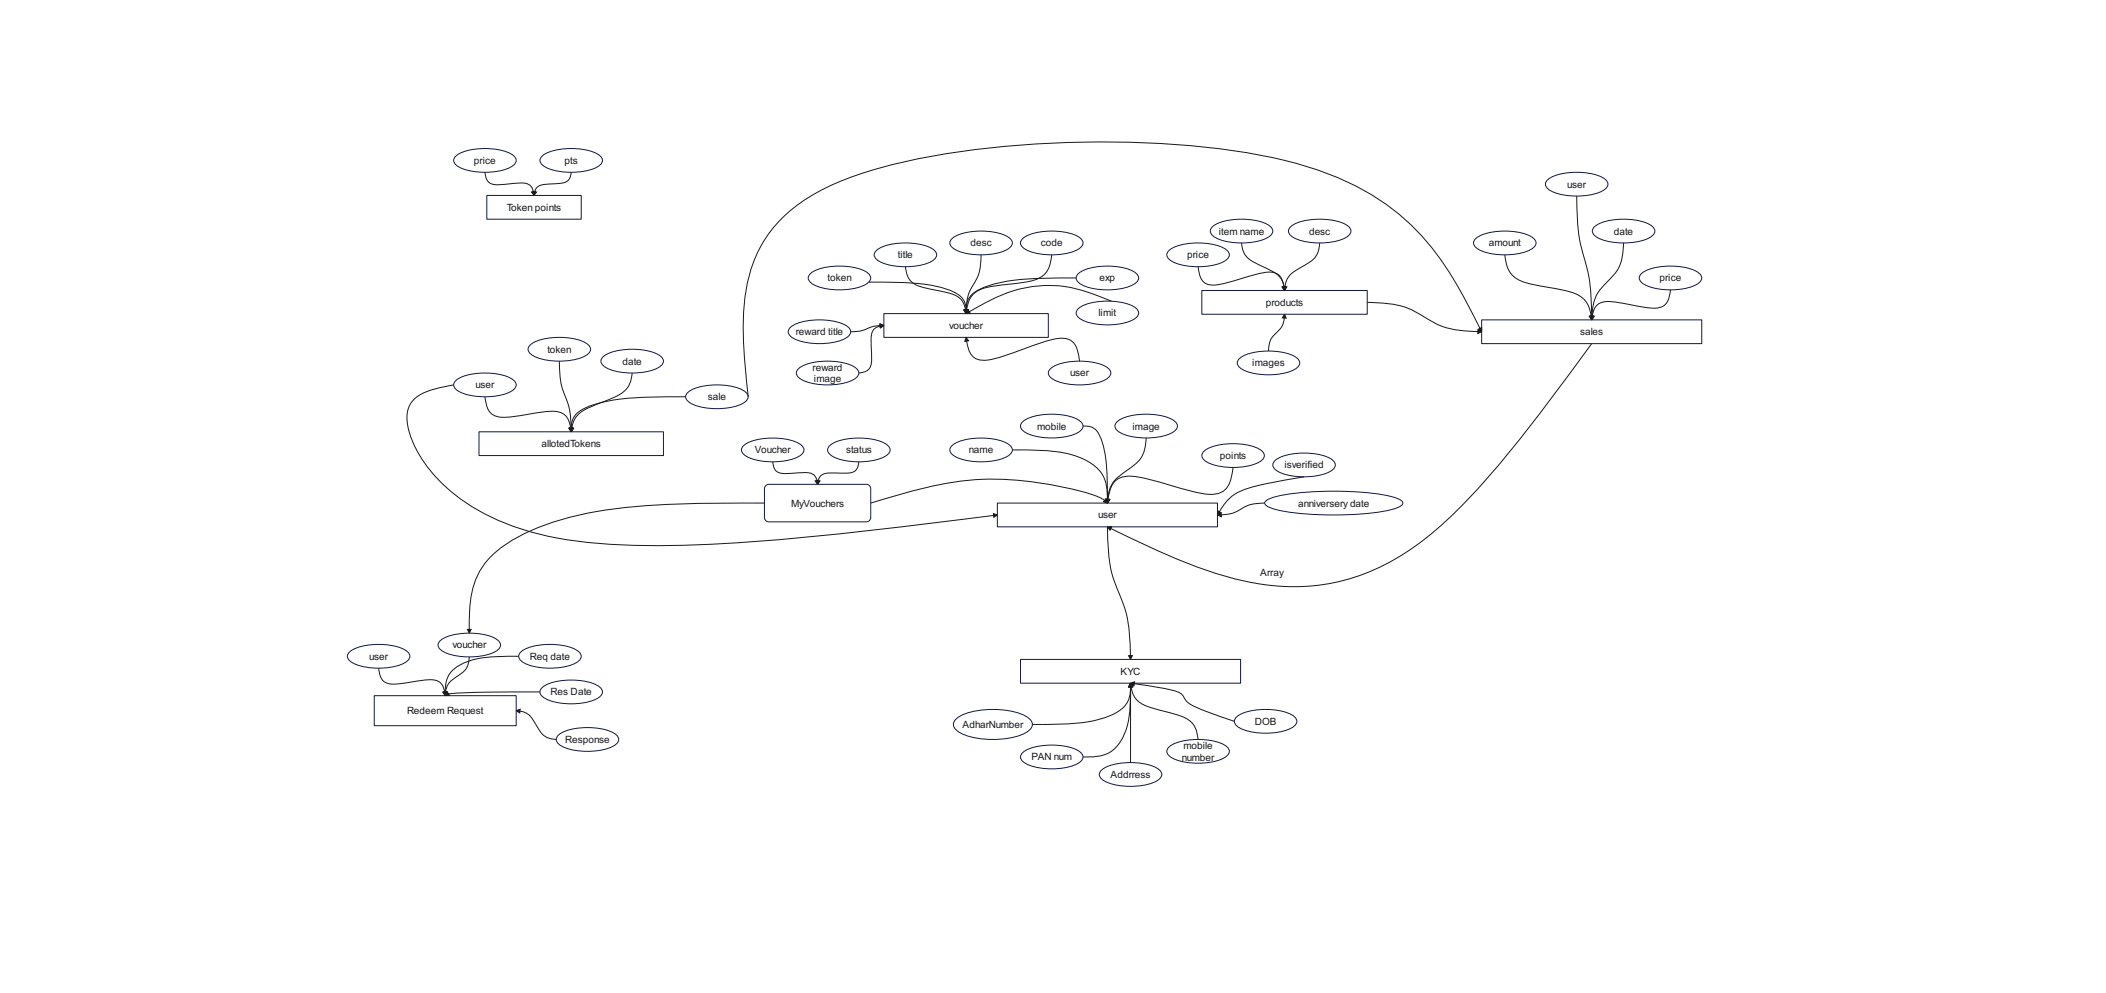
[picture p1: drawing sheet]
<svg xmlns="http://www.w3.org/2000/svg" width="891mm" height="420mm" viewBox="0 0 891 420" stroke-linecap="round" stroke-linejoin="round" font-family="sans-serif">
<path d="M206 82.7h39.9v10h-39.9z" fill="none" stroke="#101843" stroke-width=".42"/>
<path d="M192.9 66.1a23.3 23.3 0 0 1 17.1-2.9 12.3 12.3 0 0 1 8 3.4 2.8 2.8 0 0 1-2 4.1 27.6 27.6 0 0 1-22.5-.5 2.5 2.5 0 0 1-.6-4.1z" fill="#fff"/>
<path d="M192.9 66.1a23.3 23.3 0 0 1 17.1-2.9 12.3 12.3 0 0 1 8 3.4 2.8 2.8 0 0 1-2 4.1 27.6 27.6 0 0 1-22.5-.5 2.5 2.5 0 0 1-.6-4.1z" fill="none" stroke="#101843" stroke-width=".42"/>
<path d="M229.4 66.1a23.3 23.3 0 0 1 17.1-2.9 12.3 12.3 0 0 1 8 3.4 2.8 2.8 0 0 1-1.9 4.1 27.6 27.6 0 0 1-22.6-.5 2.5 2.5 0 0 1-.6-4.1z" fill="#fff"/>
<path d="M229.4 66.1a23.3 23.3 0 0 1 17.1-2.9 12.3 12.3 0 0 1 8 3.4 2.8 2.8 0 0 1-1.9 4.1 27.6 27.6 0 0 1-22.6-.5 2.5 2.5 0 0 1-.6-4.1z" fill="none" stroke="#101843" stroke-width=".42"/>
<path d="M205.2 72.9a4.9 4.9 0 0 0 6 5.3l2.4-.2a24.9 24.9 0 0 1 10 0l1.5 1.4 .6 2" fill="none" stroke="#191919" stroke-width=".42"/>
<path d="M224.9 81.3l1.6-.3-.5 1.7z" fill="#191919"/>
<path d="M241.7 72.9a4.4 4.4 0 0 1-4.7 4.7l-2.1 .1a13.4 13.4 0 0 0-7.7 1.6l-1 2M224.9 81.3l1.6-.3-.5 1.7z" fill="none" stroke="#191919" stroke-width=".42"/>
<path d="M225.4 81l1.6 .3-1 1.4z" fill="#191919"/>
<path d="M225.4 81l1.6 .3-1 1.4z" fill="none" stroke="#191919" stroke-width=".42"/>
<path d="M374 132.7h69.6v10.1h-69.6z" fill="#fff"/>
<path d="M374 132.7h69.6v10.1h-69.6z" fill="none" stroke="#101843" stroke-width=".42"/>
<path d="M202.7 182.7h78v10.1h-78z" fill="#fff"/>
<path d="M202.7 182.7h78v10.1h-78z" fill="none" stroke="#101843" stroke-width=".42"/>
<path d="M422 212.9h93.1v10h-93.1z" fill="#fff"/>
<path d="M422 212.9h93.1v10h-93.1z" fill="none" stroke="#101843" stroke-width=".42"/>
<path d="M402.8 188.6a23.3 23.3 0 0 1 17.1-2.9 12.3 12.3 0 0 1 8.1 3.4 2.8 2.8 0 0 1-2 4.1 27.6 27.6 0 0 1-22.5-.5 2.5 2.5 0 0 1-.7-4.1z" fill="#fff"/>
<path d="M402.8 188.6a23.3 23.3 0 0 1 17.1-2.9 12.3 12.3 0 0 1 8.1 3.4 2.8 2.8 0 0 1-2 4.1 27.6 27.6 0 0 1-22.5-.5 2.5 2.5 0 0 1-.7-4.1z" fill="none" stroke="#101843" stroke-width=".42"/>
<path d="M432.7 178.5a23.3 23.3 0 0 1 17.1-2.9 12.3 12.3 0 0 1 8.1 3.4 2.8 2.8 0 0 1-2 4.2 27.6 27.6 0 0 1-22.5-.6 2.5 2.5 0 0 1-.7-4.1z" fill="#fff"/>
<path d="M432.7 178.5a23.3 23.3 0 0 1 17.1-2.9 12.3 12.3 0 0 1 8.1 3.4 2.8 2.8 0 0 1-2 4.2 27.6 27.6 0 0 1-22.5-.6 2.5 2.5 0 0 1-.7-4.1z" fill="none" stroke="#101843" stroke-width=".42"/>
<path d="M472.6 178.5a23.3 23.3 0 0 1 17.2-2.9 12.3 12.3 0 0 1 8 3.4 2.8 2.8 0 0 1-2 4.2 27.6 27.6 0 0 1-22.5-.6 2.5 2.5 0 0 1-.7-4.1z" fill="#fff"/>
<path d="M472.6 178.5a23.3 23.3 0 0 1 17.2-2.9 12.3 12.3 0 0 1 8 3.4 2.8 2.8 0 0 1-2 4.2 27.6 27.6 0 0 1-22.5-.6 2.5 2.5 0 0 1-.7-4.1z" fill="none" stroke="#101843" stroke-width=".42"/>
<path d="M509.4 190.9a23.3 23.3 0 0 1 17.1-2.8 12.3 12.3 0 0 1 8.1 3.4 2.8 2.8 0 0 1-2 4.1 27.6 27.6 0 0 1-22.5-.5 2.5 2.5 0 0 1-.7-4.2z" fill="#fff"/>
<path d="M509.4 190.9a23.3 23.3 0 0 1 17.1-2.8 12.3 12.3 0 0 1 8.1 3.4 2.8 2.8 0 0 1-2 4.1 27.6 27.6 0 0 1-22.5-.5 2.5 2.5 0 0 1-.7-4.2z" fill="none" stroke="#101843" stroke-width=".42"/>
<path d="M431.8 279h93.1v10.1h-93.1z" fill="#fff"/>
<path d="M431.8 279h93.1v10.1h-93.1z" fill="none" stroke="#101843" stroke-width=".42"/>
<path d="M428.4 190.4a84.6 84.6 0 0 1 27.3 2.7 17 17 0 0 1 12.4 11.9l.5 6.5" fill="none" stroke="#191919" stroke-width=".42"/>
<path d="M467.8 211.3h1.6l-.8 1.6z" fill="#191919"/>
<path d="M458.3 180.3a6.6 6.6 0 0 1 7.6 5.3 72.2 72.2 0 0 1 2.7 24.6v1.5M467.8 211.3h1.6l-.8 1.6z" fill="none" stroke="#191919" stroke-width=".42"/>
<path d="M467.8 211.3h1.6l-.8 1.6z" fill="#191919"/>
<path d="M485 185.3a14.1 14.1 0 0 1-7.7 13.4 16.7 16.7 0 0 0-7.8 8.5l-.8 4.2M467.8 211.3h1.6l-.8 1.6z" fill="none" stroke="#191919" stroke-width=".42"/>
<path d="M467.9 211.2l1.6 .2-.9 1.5z" fill="#191919"/>
<path d="M521.8 197.8a15.7 15.7 0 0 1-3.7 9.7 13.2 13.2 0 0 1-11.3 1l-13.7-3.8a60.7 60.7 0 0 0-16-3.2 8 8 0 0 0-7.9 7.5l-.4 2.5M467.9 211.2l1.6 .2-.9 1.5z" fill="none" stroke="#191919" stroke-width=".42"/>
<path d="M468 211.2l1.6 .2-1 1.5z" fill="#191919"/>
<path d="M468 211.2l1.6 .2-1 1.5zM468.6 222.9a65.4 65.4 0 0 0 4.1 26.2 57.4 57.4 0 0 1 5.6 27.1v1.5" fill="none" stroke="#191919" stroke-width=".42"/>
<path d="M477.5 277.4h1.6l-.7 1.6z" fill="#191919"/>
<path d="M477.5 277.4h1.6l-.7 1.6z" fill="none" stroke="#191919" stroke-width=".42"/>
<path d="M404.4 304.4a22.1 22.1 0 0 1 13.8-4.2 29.5 29.5 0 0 1 16.9 3.5 3.1 3.1 0 0 1 0 5.6 31.2 31.2 0 0 1-20.6 3.2 16.3 16.3 0 0 1-10.6-4.5 2.75 2.75 0 0 1 .5-3.6z" fill="#fff"/>
<path d="M404.4 304.4a22.1 22.1 0 0 1 13.8-4.2 29.5 29.5 0 0 1 16.9 3.5 3.1 3.1 0 0 1 0 5.6 31.2 31.2 0 0 1-20.6 3.2 16.3 16.3 0 0 1-10.6-4.5 2.75 2.75 0 0 1 .5-3.6z" fill="none" stroke="#101843" stroke-width=".42"/>
<path d="M432.7 318.5a23.3 23.3 0 0 1 17.1-2.9 12.3 12.3 0 0 1 8.1 3.4 2.8 2.8 0 0 1-2 4.2 27.6 27.6 0 0 1-22.5-.5 2.5 2.5 0 0 1-.7-4.2z" fill="#fff"/>
<path d="M432.7 318.5a23.3 23.3 0 0 1 17.1-2.9 12.3 12.3 0 0 1 8.1 3.4 2.8 2.8 0 0 1-2 4.2 27.6 27.6 0 0 1-22.5-.5 2.5 2.5 0 0 1-.7-4.2z" fill="none" stroke="#101843" stroke-width=".42"/>
<path d="M466 325.9a23.3 23.3 0 0 1 17.2-2.9 12.3 12.3 0 0 1 8 3.5 2.8 2.8 0 0 1-2 4.1 27.6 27.6 0 0 1-22.5-.5 2.5 2.5 0 0 1-.7-4.2z" fill="#fff"/>
<path d="M466 325.9a23.3 23.3 0 0 1 17.2-2.9 12.3 12.3 0 0 1 8 3.5 2.8 2.8 0 0 1-2 4.1 27.6 27.6 0 0 1-22.5-.5 2.5 2.5 0 0 1-.7-4.2z" fill="none" stroke="#101843" stroke-width=".42"/>
<path d="M494.6 316.1a23.3 23.3 0 0 1 17.1-2.9 12.3 12.3 0 0 1 8.1 3.5 2.8 2.8 0 0 1-2 4.1 27.6 27.6 0 0 1-22.5-.5 2.5 2.5 0 0 1-.7-4.2z" fill="#fff"/>
<path d="M494.6 316.1a23.3 23.3 0 0 1 17.1-2.9 12.3 12.3 0 0 1 8.1 3.5 2.8 2.8 0 0 1-2 4.1 27.6 27.6 0 0 1-22.5-.5 2.5 2.5 0 0 1-.7-4.2z" fill="none" stroke="#101843" stroke-width=".42"/>
<path d="M478.4 290.4a11.4 11.4 0 0 1-8.2 12.2 68.9 68.9 0 0 1-26.7 3.9h-6.7" fill="none" stroke="#191919" stroke-width=".42"/>
<path d="M478.4 289.1l.8 1.6h-1.6z" fill="#191919"/>
<path d="M478.4 289.1l.8 1.6h-1.6zM478.4 290.3a50.1 50.1 0 0 1-3.1 21.3 14.2 14.2 0 0 1-14.8 8.7h-2.2" fill="none" stroke="#191919" stroke-width=".42"/>
<path d="M478.4 289.1l.8 1.6h-1.6z" fill="#191919"/>
<path d="M478.4 289.1l.8 1.6h-1.6zM478.4 290.3v32.4" fill="none" stroke="#191919" stroke-width=".42"/>
<path d="M478.4 289.1l.8 1.6h-1.6z" fill="#191919"/>
<path d="M478.4 289.1l.8 1.6h-1.6zM478.6 290.5a9.6 9.6 0 0 0 7.6 8.6l5.7 1.7a26.6 26.6 0 0 1 12.5 5 11.8 11.8 0 0 1 2.5 7.1" fill="none" stroke="#191919" stroke-width=".42"/>
<path d="M478.4 289.1l1 1.4-1.6 .3z" fill="#191919"/>
<path d="M478.4 289.1l1 1.4-1.6 .3z" fill="none" stroke="#191919" stroke-width=".42"/>
<path d="M626.9 135.3h93.2v10.1h-93.2z" fill="#fff"/>
<path d="M626.9 135.3h93.2v10.1h-93.2z" fill="none" stroke="#101843" stroke-width=".42"/>
<path d="M535.6 212a31.4 31.4 0 0 1 14-3.5 130.6 130.6 0 0 1 40 1.8l2.2 .8a2.03 2.03 0 0 1 1.7 2.2 14.2 14.2 0 0 1-8.5 3.1 134.9 134.9 0 0 1-45.9-1l-2.1-.8a2.03 2.03 0 0 1-1.8-2.2z" fill="#fff"/>
<path d="M535.6 212a31.4 31.4 0 0 1 14-3.5 130.6 130.6 0 0 1 40 1.8l2.2 .8a2.03 2.03 0 0 1 1.7 2.2 14.2 14.2 0 0 1-8.5 3.1 134.9 134.9 0 0 1-45.9-1l-2.1-.8a2.03 2.03 0 0 1-1.8-2.2z" fill="none" stroke="#101843" stroke-width=".42"/>
<path d="M535.1 212.9a18.2 18.2 0 0 0-12.2 3.7l-2.8 .9-3.7 .3" fill="none" stroke="#191919" stroke-width=".42"/>
<path d="M515.1 217.9l1.6-.9 .1 1.6z" fill="#191919"/>
<path d="M515.1 217.9l1.6-.9 .1 1.6z" fill="none" stroke="#191919" stroke-width=".42"/>
<path d="M523.2 303.4a23.3 23.3 0 0 1 17.1-2.9 12.3 12.3 0 0 1 8 3.5 2.8 2.8 0 0 1-1.9 4.1 27.6 27.6 0 0 1-22.6-.5 2.5 2.5 0 0 1-.6-4.2z" fill="#fff"/>
<path d="M523.2 303.4a23.3 23.3 0 0 1 17.1-2.9 12.3 12.3 0 0 1 8 3.5 2.8 2.8 0 0 1-1.9 4.1 27.6 27.6 0 0 1-22.6-.5 2.5 2.5 0 0 1-.6-4.2z" fill="none" stroke="#101843" stroke-width=".42"/>
<path d="M479.6 289.2l12.5 2a17.8 17.8 0 0 1 8.2 2.9 10.1 10.1 0 0 0 6.8 5.6l15.2 5.5" fill="none" stroke="#191919" stroke-width=".42"/>
<path d="M478.4 289.1l1.7-.6-.3 1.6z" fill="#191919"/>
<path d="M673.5 145.4a747.7 747.7 0 0 1-49.8 63.1 138.5 138.5 0 0 1-37.6 30.4 87.4 87.4 0 0 1-64.9 5.7 286 286 0 0 1-51.5-21.1M478.4 289.1l1.7-.6-.3 1.6z" fill="none" stroke="#191919" stroke-width=".42"/>
<path d="M468.6 222.9h1.8l-.7 1.4z" fill="#191919"/>
<path d="M468.6 222.9h1.8l-.7 1.4z" fill="none" stroke="#191919" stroke-width=".42"/>
<path d="M624.4 101a23.3 23.3 0 0 1 17.1-2.9 12.3 12.3 0 0 1 8.1 3.5 2.8 2.8 0 0 1-2 4.1 27.6 27.6 0 0 1-22.6-.5 2.5 2.5 0 0 1-.6-4.2z" fill="#fff"/>
<path d="M624.4 101a23.3 23.3 0 0 1 17.1-2.9 12.3 12.3 0 0 1 8.1 3.5 2.8 2.8 0 0 1-2 4.1 27.6 27.6 0 0 1-22.6-.5 2.5 2.5 0 0 1-.6-4.2z" fill="none" stroke="#101843" stroke-width=".42"/>
<path d="M654.8 76.1a23.3 23.3 0 0 1 17.1-2.9 12.3 12.3 0 0 1 8.1 3.5 2.8 2.8 0 0 1-2 4.1 27.6 27.6 0 0 1-22.5-.5 2.5 2.5 0 0 1-.7-4.2z" fill="#fff"/>
<path d="M654.8 76.1a23.3 23.3 0 0 1 17.1-2.9 12.3 12.3 0 0 1 8.1 3.5 2.8 2.8 0 0 1-2 4.1 27.6 27.6 0 0 1-22.5-.5 2.5 2.5 0 0 1-.7-4.2z" fill="none" stroke="#101843" stroke-width=".42"/>
<path d="M674.7 96a23.3 23.3 0 0 1 17.1-2.9 12.3 12.3 0 0 1 8 3.4 2.8 2.8 0 0 1-1.9 4.1 27.6 27.6 0 0 1-22.6-.5 2.5 2.5 0 0 1-.6-4.1z" fill="#fff"/>
<path d="M674.7 96a23.3 23.3 0 0 1 17.1-2.9 12.3 12.3 0 0 1 8 3.4 2.8 2.8 0 0 1-1.9 4.1 27.6 27.6 0 0 1-22.6-.5 2.5 2.5 0 0 1-.6-4.1z" fill="none" stroke="#101843" stroke-width=".42"/>
<path d="M694.5 115.8a23.3 23.3 0 0 1 17.1-2.9 12.3 12.3 0 0 1 8.1 3.5 2.8 2.8 0 0 1-2 4.1 27.6 27.6 0 0 1-22.5-.5 2.5 2.5 0 0 1-.7-4.2z" fill="#fff"/>
<path d="M694.5 115.8a23.3 23.3 0 0 1 17.1-2.9 12.3 12.3 0 0 1 8.1 3.5 2.8 2.8 0 0 1-2 4.1 27.6 27.6 0 0 1-22.5-.5 2.5 2.5 0 0 1-.7-4.2z" fill="none" stroke="#101843" stroke-width=".42"/>
<path d="M508.5 122.9h70v10.1h-70z" fill="#fff"/>
<path d="M508.5 122.9h70v10.1h-70z" fill="none" stroke="#101843" stroke-width=".42"/>
<path d="M636.7 107.8a11.6 11.6 0 0 0 8.3 11.6l11 2.3a29.7 29.7 0 0 1 13.7 4.4 11.6 11.6 0 0 1 3.6 8" fill="none" stroke="#191919" stroke-width=".42"/>
<path d="M672.5 133.9l1.6-.2-.6 1.6z" fill="#191919"/>
<path d="M667.2 83a85.5 85.5 0 0 0 4.6 31.5l1.2 7.4 .5 12.3M672.5 133.9l1.6-.2-.6 1.6z" fill="none" stroke="#191919" stroke-width=".42"/>
<path d="M672.7 133.8l1.6-.1-.8 1.6z" fill="#191919"/>
<path d="M687 102.8l-.1 1.1a18.6 18.6 0 0 1-7.1 15.6 17.9 17.9 0 0 0-6.2 14.6M672.7 133.8l1.6-.1-.8 1.6z" fill="none" stroke="#191919" stroke-width=".42"/>
<path d="M672.8 133.7l1.6 .1-.9 1.5z" fill="#191919"/>
<path d="M672.8 133.7l1.6 .1-.9 1.5zM706.8 122.6a8.1 8.1 0 0 1-3.9 7.3 26.8 26.8 0 0 1-12.7-.9 32.1 32.1 0 0 0-12.5-1 6.4 6.4 0 0 0-4 6.1" fill="none" stroke="#191919" stroke-width=".42"/>
<path d="M673 133.7l1.5 .2-1 1.4z" fill="#191919"/>
<path d="M578.5 127.9a41.5 41.5 0 0 1 21.5 4.6l1.1 .7a36.5 36.5 0 0 0 23.3 7.1h1.2M673 133.7l1.5 .2-1 1.4z" fill="none" stroke="#191919" stroke-width=".42"/>
<path d="M625.4 139.5l1.5 .9-1.6 .7z" fill="#191919"/>
<path d="M625.4 139.5l1.5 .9-1.6 .7z" fill="none" stroke="#191919" stroke-width=".42"/>
<path d="M513 96a23.3 23.3 0 0 1 17.1-2.9 12.3 12.3 0 0 1 8.1 3.4 2.8 2.8 0 0 1-2 4.1 27.6 27.6 0 0 1-22.5-.5 2.5 2.5 0 0 1-.7-4.1z" fill="#fff"/>
<path d="M513 96a23.3 23.3 0 0 1 17.1-2.9 12.3 12.3 0 0 1 8.1 3.4 2.8 2.8 0 0 1-2 4.1 27.6 27.6 0 0 1-22.5-.5 2.5 2.5 0 0 1-.7-4.1z" fill="none" stroke="#101843" stroke-width=".42"/>
<path d="M546.1 96a23.3 23.3 0 0 1 17.1-2.9 12.3 12.3 0 0 1 8 3.4 2.8 2.8 0 0 1-1.9 4.1 27.6 27.6 0 0 1-22.6-.5 2.5 2.5 0 0 1-.6-4.1z" fill="#fff"/>
<path d="M546.1 96a23.3 23.3 0 0 1 17.1-2.9 12.3 12.3 0 0 1 8 3.4 2.8 2.8 0 0 1-1.9 4.1 27.6 27.6 0 0 1-22.6-.5 2.5 2.5 0 0 1-.6-4.1z" fill="none" stroke="#101843" stroke-width=".42"/>
<path d="M525.3 102.8a9.1 9.1 0 0 0 6.3 8.7l2.3 1.1a16.3 16.3 0 0 1 8.6 6l.9 3" fill="none" stroke="#191919" stroke-width=".42"/>
<path d="M542.5 121.4l1.6-.2-.6 1.7z" fill="#191919"/>
<path d="M558.4 102.8a9.6 9.6 0 0 1-6 9.3l-1 .5a13 13 0 0 0-7.3 6.8l-.4 2.2M542.5 121.4l1.6-.2-.6 1.7z" fill="none" stroke="#191919" stroke-width=".42"/>
<path d="M542.9 121.2l1.6 .2-1 1.5z" fill="#191919"/>
<path d="M542.9 121.2l1.6 .2-1 1.5z" fill="none" stroke="#191919" stroke-width=".42"/>
<path d="M494.6 106a23.3 23.3 0 0 1 17.1-2.9 12.3 12.3 0 0 1 8.1 3.5 2.8 2.8 0 0 1-2 4.1 27.6 27.6 0 0 1-22.5-.5 2.5 2.5 0 0 1-.7-4.2z" fill="#fff"/>
<path d="M494.6 106a23.3 23.3 0 0 1 17.1-2.9 12.3 12.3 0 0 1 8.1 3.5 2.8 2.8 0 0 1-2 4.1 27.6 27.6 0 0 1-22.5-.5 2.5 2.5 0 0 1-.7-4.2z" fill="none" stroke="#101843" stroke-width=".42"/>
<path d="M506.9 112.9a8.7 8.7 0 0 0 3.6 7.2 17.7 17.7 0 0 0 10.6-1l5-1.5a33.7 33.7 0 0 1 12.9-2.3 6.3 6.3 0 0 1 4.3 6.4" fill="none" stroke="#191919" stroke-width=".42"/>
<path d="M542.5 121.5l1.6-.3-.6 1.7z" fill="#191919"/>
<path d="M542.5 121.5l1.6-.3-.6 1.7z" fill="none" stroke="#191919" stroke-width=".42"/>
<path d="M192.9 161a23.3 23.3 0 0 1 17.1-2.8 12.3 12.3 0 0 1 8 3.4 2.8 2.8 0 0 1-2 4.1 27.6 27.6 0 0 1-22.5-.5 2.5 2.5 0 0 1-.6-4.2z" fill="#fff"/>
<path d="M192.9 161a23.3 23.3 0 0 1 17.1-2.8 12.3 12.3 0 0 1 8 3.4 2.8 2.8 0 0 1-2 4.1 27.6 27.6 0 0 1-22.5-.5 2.5 2.5 0 0 1-.6-4.2z" fill="none" stroke="#101843" stroke-width=".42"/>
<path d="M224.3 146a23.3 23.3 0 0 1 17.2-2.9 12.3 12.3 0 0 1 8 3.4 2.8 2.8 0 0 1-2 4.2 27.6 27.6 0 0 1-22.5-.6 2.5 2.5 0 0 1-.7-4.1z" fill="#fff"/>
<path d="M224.3 146a23.3 23.3 0 0 1 17.2-2.9 12.3 12.3 0 0 1 8 3.4 2.8 2.8 0 0 1-2 4.2 27.6 27.6 0 0 1-22.5-.6 2.5 2.5 0 0 1-.7-4.1z" fill="none" stroke="#101843" stroke-width=".42"/>
<path d="M255.2 151a23.3 23.3 0 0 1 17.1-2.9 12.3 12.3 0 0 1 8 3.5 2.8 2.8 0 0 1-1.9 4.1 27.6 27.6 0 0 1-22.6-.5 2.5 2.5 0 0 1-.6-4.2z" fill="#fff"/>
<path d="M255.2 151a23.3 23.3 0 0 1 17.1-2.9 12.3 12.3 0 0 1 8 3.5 2.8 2.8 0 0 1-1.9 4.1 27.6 27.6 0 0 1-22.6-.5 2.5 2.5 0 0 1-.6-4.2z" fill="none" stroke="#101843" stroke-width=".42"/>
<path d="M291 166.1a23.3 23.3 0 0 1 17.1-2.9 12.3 12.3 0 0 1 8.1 3.4 2.8 2.8 0 0 1-2 4.2 27.6 27.6 0 0 1-22.5-.5 2.5 2.5 0 0 1-.7-4.2z" fill="#fff"/>
<path d="M291 166.1a23.3 23.3 0 0 1 17.1-2.9 12.3 12.3 0 0 1 8.1 3.4 2.8 2.8 0 0 1-2 4.2 27.6 27.6 0 0 1-22.5-.5 2.5 2.5 0 0 1-.7-4.2z" fill="none" stroke="#101843" stroke-width=".42"/>
<path d="M205.2 167.9a10 10 0 0 0 3.5 7.7 17.5 17.5 0 0 0 10.6 .4l5-.8a32.1 32.1 0 0 1 12.9-.7 7.5 7.5 0 0 1 4.3 7.1" fill="none" stroke="#191919" stroke-width=".42"/>
<path d="M240.7 181.3l1.6-.3-.6 1.7z" fill="#191919"/>
<path d="M236.7 152.8a35.7 35.7 0 0 0 3.5 17.6l1 4.4 .5 6.7M240.7 181.3l1.6-.3-.6 1.7z" fill="none" stroke="#191919" stroke-width=".42"/>
<path d="M240.9 181.1h1.6l-.8 1.6z" fill="#191919"/>
<path d="M267.5 157.8a11 11 0 0 1-8.3 10.6l-3.9 1.6a28.7 28.7 0 0 0-11.1 5.9l-1.4 2.2-.9 3.1M240.9 181.1h1.6l-.8 1.6z" fill="none" stroke="#191919" stroke-width=".42"/>
<path d="M241.1 181l1.6 .2-1 1.5z" fill="#191919"/>
<path d="M290.1 167.9a164.4 164.4 0 0 0-35.5 2.4 18.9 18.9 0 0 0-11.8 6.2l-.9 2.4-.2 2.5M241.1 181l1.6 .2-1 1.5z" fill="none" stroke="#191919" stroke-width=".42"/>
<path d="M240.9 181.1h1.6l-.8 1.6z" fill="#191919"/>
<path d="M192 162.9a39.7 39.7 0 0 0-15.5 4.9 11.3 11.3 0 0 0-3.9 12.9 53.6 53.6 0 0 0 21.7 30 101.8 101.8 0 0 0 47.2 17.9 347.1 347.1 0 0 0 68.7 1.2 1769.4 1769.4 0 0 0 110.5-11.7M240.9 181.1h1.6l-.8 1.6z" fill="none" stroke="#191919" stroke-width=".42"/>
<path d="M420.3 217.3l1.7 .6-1.5 1z" fill="#191919"/>
<path d="M626.4 139.4a175.8 175.8 0 0 0-24.1-38.7 101.7 101.7 0 0 0-46.2-29.3 256.4 256.4 0 0 0-67.1-10.8 420.4 420.4 0 0 0-102.5 7 146.4 146.4 0 0 0-43.2 15.2 55.5 55.5 0 0 0-28.4 46.1 195.7 195.7 0 0 0 1.7 39M420.3 217.3l1.7 .6-1.5 1z" fill="none" stroke="#191919" stroke-width=".42"/>
<path d="M625.5 139.3l1.4-.7v1.8z" fill="#191919"/>
<path d="M625.5 139.3l1.4-.7v1.8z" fill="none" stroke="#191919" stroke-width=".42"/>
<path d="M342.9 115.8a23.3 23.3 0 0 1 17.1-2.9 12.3 12.3 0 0 1 8 3.5 2.8 2.8 0 0 1-1.9 4.1 27.6 27.6 0 0 1-22.6-.5 2.5 2.5 0 0 1-.6-4.2z" fill="#fff"/>
<path d="M342.9 115.8a23.3 23.3 0 0 1 17.1-2.9 12.3 12.3 0 0 1 8 3.5 2.8 2.8 0 0 1-1.9 4.1 27.6 27.6 0 0 1-22.6-.5 2.5 2.5 0 0 1-.6-4.2z" fill="none" stroke="#101843" stroke-width=".42"/>
<path d="M402.8 101a23.3 23.3 0 0 1 17.1-2.9 12.3 12.3 0 0 1 8.1 3.5 2.8 2.8 0 0 1-2 4.1 27.6 27.6 0 0 1-22.5-.5 2.5 2.5 0 0 1-.7-4.2z" fill="#fff"/>
<path d="M402.8 101a23.3 23.3 0 0 1 17.1-2.9 12.3 12.3 0 0 1 8.1 3.5 2.8 2.8 0 0 1-2 4.1 27.6 27.6 0 0 1-22.5-.5 2.5 2.5 0 0 1-.7-4.2z" fill="none" stroke="#101843" stroke-width=".42"/>
<path d="M370.8 106a23.3 23.3 0 0 1 17.1-2.9 12.3 12.3 0 0 1 8 3.5 2.8 2.8 0 0 1-1.9 4.1 27.6 27.6 0 0 1-22.6-.5 2.5 2.5 0 0 1-.6-4.2z" fill="#fff"/>
<path d="M370.8 106a23.3 23.3 0 0 1 17.1-2.9 12.3 12.3 0 0 1 8 3.5 2.8 2.8 0 0 1-1.9 4.1 27.6 27.6 0 0 1-22.6-.5 2.5 2.5 0 0 1-.6-4.2z" fill="none" stroke="#101843" stroke-width=".42"/>
<path d="M432.7 101a23.3 23.3 0 0 1 17.1-2.9 12.3 12.3 0 0 1 8.1 3.5 2.8 2.8 0 0 1-2 4.1 27.6 27.6 0 0 1-22.5-.5 2.5 2.5 0 0 1-.7-4.2z" fill="#fff"/>
<path d="M432.7 101a23.3 23.3 0 0 1 17.1-2.9 12.3 12.3 0 0 1 8.1 3.5 2.8 2.8 0 0 1-2 4.1 27.6 27.6 0 0 1-22.5-.5 2.5 2.5 0 0 1-.7-4.2z" fill="none" stroke="#101843" stroke-width=".42"/>
<path d="M456.2 115.8a23.3 23.3 0 0 1 17.2-2.9 12.3 12.3 0 0 1 8 3.5 2.8 2.8 0 0 1-2 4.1 27.6 27.6 0 0 1-22.5-.5 2.5 2.5 0 0 1-.7-4.2z" fill="#fff"/>
<path d="M456.2 115.8a23.3 23.3 0 0 1 17.2-2.9 12.3 12.3 0 0 1 8 3.5 2.8 2.8 0 0 1-2 4.1 27.6 27.6 0 0 1-22.5-.5 2.5 2.5 0 0 1-.7-4.2z" fill="none" stroke="#101843" stroke-width=".42"/>
<path d="M334.4 138.6a23.3 23.3 0 0 1 17.1-2.9 12.3 12.3 0 0 1 8.1 3.4 2.8 2.8 0 0 1-2 4.1 27.6 27.6 0 0 1-22.5-.5 2.5 2.5 0 0 1-.7-4.1z" fill="#fff"/>
<path d="M334.4 138.6a23.3 23.3 0 0 1 17.1-2.9 12.3 12.3 0 0 1 8.1 3.4 2.8 2.8 0 0 1-2 4.1 27.6 27.6 0 0 1-22.5-.5 2.5 2.5 0 0 1-.7-4.1z" fill="none" stroke="#101843" stroke-width=".42"/>
<path d="M337.8 156a23.3 23.3 0 0 1 17.2-2.9 12.3 12.3 0 0 1 8 3.5 2.8 2.8 0 0 1-2 4.1 27.6 27.6 0 0 1-22.5-.5 2.5 2.5 0 0 1-.7-4.2z" fill="#fff"/>
<path d="M337.8 156a23.3 23.3 0 0 1 17.2-2.9 12.3 12.3 0 0 1 8 3.5 2.8 2.8 0 0 1-2 4.1 27.6 27.6 0 0 1-22.5-.5 2.5 2.5 0 0 1-.7-4.2z" fill="none" stroke="#101843" stroke-width=".42"/>
<path d="M455.4 117.6a154.7 154.7 0 0 0-33.2 2.2 19 19 0 0 0-12.3 6.6l-.9 2.4-.2 2.5" fill="none" stroke="#191919" stroke-width=".42"/>
<path d="M408 131.1h1.6l-.8 1.6z" fill="#191919"/>
<path d="M445 107.8a11.2 11.2 0 0 1-5.6 10 61.9 61.9 0 0 1-16.6 2.9 18.4 18.4 0 0 0-11.2 4.1l-1.6 2.6-1 4M408 131.1h1.6l-.8 1.6z" fill="none" stroke="#191919" stroke-width=".42"/>
<path d="M408.2 131l1.6 .2-1 1.5z" fill="#191919"/>
<path d="M415.1 107.8a21.2 21.2 0 0 1-4.3 14.5 19.2 19.2 0 0 0-2 9.1M408.2 131l1.6 .2-1 1.5z" fill="none" stroke="#191919" stroke-width=".42"/>
<path d="M408.1 131.1h1.5l-.8 1.6z" fill="#191919"/>
<path d="M383.1 112.9a8.4 8.4 0 0 0 7 8.6l5.2 1.1a23 23 0 0 1 11.1 3.8l1.4 2 .8 3M408.1 131.1h1.5l-.8 1.6z" fill="none" stroke="#191919" stroke-width=".42"/>
<path d="M407.8 131.2l1.5-.2-.5 1.7z" fill="#191919"/>
<path d="M367.6 119.4a126.4 126.4 0 0 1 30.7 2.2 13.8 13.8 0 0 1 9.9 6.2l.6 3.6M407.8 131.2l1.5-.2-.5 1.7z" fill="none" stroke="#191919" stroke-width=".42"/>
<path d="M408 131.1h1.6l-.8 1.6z" fill="#191919"/>
<path d="M372.9 137.8l-3.8 .4-4.9 1.8-4.2 .4M408 131.1h1.6l-.8 1.6z" fill="none" stroke="#191919" stroke-width=".42"/>
<path d="M372.4 137l1.6 .7-1.6 .9z" fill="#191919"/>
<path d="M372.4 137l1.6 .7-1.6 .9zM372.7 137.9a4.7 4.7 0 0 0-4.1 5.7v2.3a29.5 29.5 0 0 1-.2 9 5.2 5.2 0 0 1-5 2.9" fill="none" stroke="#191919" stroke-width=".42"/>
<path d="M372.3 137.2l1.7 .5-1.4 1.1z" fill="#191919"/>
<path d="M372.3 137.2l1.7 .5-1.4 1.1z" fill="none" stroke="#191919" stroke-width=".42"/>
<path d="M539.5 194.9a23.3 23.3 0 0 1 17.1-2.9 12.3 12.3 0 0 1 8 3.5 2.8 2.8 0 0 1-1.9 4.1 27.6 27.6 0 0 1-22.6-.5 2.5 2.5 0 0 1-.6-4.2z" fill="#fff"/>
<path d="M539.5 194.9a23.3 23.3 0 0 1 17.1-2.9 12.3 12.3 0 0 1 8 3.5 2.8 2.8 0 0 1-1.9 4.1 27.6 27.6 0 0 1-22.6-.5 2.5 2.5 0 0 1-.6-4.2z" fill="none" stroke="#101843" stroke-width=".42"/>
<path d="M551.8 201.8l-6.2 1a98.9 98.9 0 0 0-21.4 5.4 19.4 19.4 0 0 0-8.3 8.4" fill="none" stroke="#191919" stroke-width=".42"/>
<path d="M515.3 216.1l1.3 .8-1.5 1z" fill="#191919"/>
<path d="M515.3 216.1l1.3 .8-1.5 1z" fill="none" stroke="#191919" stroke-width=".42"/>
<path d="M524.4 151.7a23.3 23.3 0 0 1 17.1-2.8 12.3 12.3 0 0 1 8.1 3.4 2.8 2.8 0 0 1-2 4.1 27.6 27.6 0 0 1-22.5-.5 2.5 2.5 0 0 1-.7-4.2z" fill="#fff"/>
<path d="M524.4 151.7a23.3 23.3 0 0 1 17.1-2.8 12.3 12.3 0 0 1 8.1 3.4 2.8 2.8 0 0 1-2 4.1 27.6 27.6 0 0 1-22.5-.5 2.5 2.5 0 0 1-.7-4.2z" fill="none" stroke="#101843" stroke-width=".42"/>
<path d="M543.4 134.2a8.8 8.8 0 0 1-3.8 7.1 8.7 8.7 0 0 0-2.9 7.2" fill="none" stroke="#191919" stroke-width=".42"/>
<path d="M543.5 133l.7 1.6-1.6-.1z" fill="#191919"/>
<path d="M543.5 133l.7 1.6-1.6-.1z" fill="none" stroke="#191919" stroke-width=".42"/>
<path d="M158.4 294.4h60v12.7h-60z" fill="#fff"/>
<path d="M158.4 294.4h60v12.7h-60z" fill="none" stroke="#101843" stroke-width=".42"/>
<path d="M147.9 275.9a23.3 23.3 0 0 1 17.1-2.9 12.3 12.3 0 0 1 8 3.5 2.8 2.8 0 0 1-1.9 4.1 27.6 27.6 0 0 1-22.6-.5 2.5 2.5 0 0 1-.6-4.2z" fill="#fff"/>
<path d="M147.9 275.9a23.3 23.3 0 0 1 17.1-2.9 12.3 12.3 0 0 1 8 3.5 2.8 2.8 0 0 1-1.9 4.1 27.6 27.6 0 0 1-22.6-.5 2.5 2.5 0 0 1-.6-4.2z" fill="none" stroke="#101843" stroke-width=".42"/>
<path d="M186.2 271.1a23.3 23.3 0 0 1 17.2-2.9 12.3 12.3 0 0 1 8 3.5 2.8 2.8 0 0 1-2 4.1 27.6 27.6 0 0 1-22.5-.5 2.5 2.5 0 0 1-.7-4.2z" fill="#fff"/>
<path d="M186.2 271.1a23.3 23.3 0 0 1 17.2-2.9 12.3 12.3 0 0 1 8 3.5 2.8 2.8 0 0 1-2 4.1 27.6 27.6 0 0 1-22.5-.5 2.5 2.5 0 0 1-.7-4.2z" fill="none" stroke="#101843" stroke-width=".42"/>
<path d="M160.2 282.7a6.5 6.5 0 0 0 4.2 6.6 58 58 0 0 0 15-1.5 7.6 7.6 0 0 1 7.4 1.6l.8 1.3 .6 2.2" fill="none" stroke="#191919" stroke-width=".42"/>
<path d="M187.4 292.9l1.5-.2-.5 1.7z" fill="#191919"/>
<path d="M198.6 278a8.3 8.3 0 0 1-4.7 7.9 8.5 8.5 0 0 0-5.4 7.1M187.4 292.9l1.5-.2-.5 1.7z" fill="none" stroke="#191919" stroke-width=".42"/>
<path d="M187.8 292.7l1.5 .2-.9 1.5z" fill="#191919"/>
<path d="M187.8 292.7l1.5 .2-.9 1.5z" fill="none" stroke="#191919" stroke-width=".42"/>
<path d="M456.2 130.6a23.3 23.3 0 0 1 17.2-2.9 12.3 12.3 0 0 1 8 3.5 2.8 2.8 0 0 1-2 4.1 27.6 27.6 0 0 1-22.5-.5 2.5 2.5 0 0 1-.7-4.2z" fill="#fff"/>
<path d="M456.2 130.6a23.3 23.3 0 0 1 17.2-2.9 12.3 12.3 0 0 1 8 3.5 2.8 2.8 0 0 1-2 4.1 27.6 27.6 0 0 1-22.5-.5 2.5 2.5 0 0 1-.7-4.2z" fill="none" stroke="#101843" stroke-width=".42"/>
<path d="M470.3 127.4a63.1 63.1 0 0 0-28.6-6.6 62.5 62.5 0 0 0-30.3 10.4l-1.2 .7" fill="none" stroke="#191919" stroke-width=".42"/>
<path d="M409.8 131.2l.8 1.4-1.8 .1z" fill="#191919"/>
<path d="M409.8 131.2l.8 1.4-1.8 .1z" fill="none" stroke="#191919" stroke-width=".42"/>
<path d="M324 205.5l1.3-.6 41.8 .1 1.1 .8 .2 1v12.6l-.9 1.2-.9 .2-41.8-.1-1.1-.8-.2-.9v-12.2z" fill="#fff"/>
<path d="M324 205.5l1.3-.6 41.8 .1 1.1 .8 .2 1v12.6l-.9 1.2-.9 .2-41.8-.1-1.1-.8-.2-.9v-12.2z" fill="none" stroke="#101843" stroke-width=".42"/>
<path d="M314.6 188.6a23.3 23.3 0 0 1 17.1-2.9 12.3 12.3 0 0 1 8.1 3.4 2.8 2.8 0 0 1-2 4.1 27.6 27.6 0 0 1-22.5-.5 2.5 2.5 0 0 1-.7-4.1z" fill="#fff"/>
<path d="M314.6 188.6a23.3 23.3 0 0 1 17.1-2.9 12.3 12.3 0 0 1 8.1 3.4 2.8 2.8 0 0 1-2 4.1 27.6 27.6 0 0 1-22.5-.5 2.5 2.5 0 0 1-.7-4.1z" fill="none" stroke="#101843" stroke-width=".42"/>
<path d="M351.1 188.6a23.3 23.3 0 0 1 17.1-2.9 12.3 12.3 0 0 1 8 3.4 2.8 2.8 0 0 1-1.9 4.1 27.6 27.6 0 0 1-22.6-.5 2.5 2.5 0 0 1-.6-4.1z" fill="#fff"/>
<path d="M351.1 188.6a23.3 23.3 0 0 1 17.1-2.9 12.3 12.3 0 0 1 8 3.4 2.8 2.8 0 0 1-1.9 4.1 27.6 27.6 0 0 1-22.6-.5 2.5 2.5 0 0 1-.6-4.1z" fill="none" stroke="#101843" stroke-width=".42"/>
<path d="M327 195.4a4.6 4.6 0 0 0 5.5 5l3.4-.2a14.5 14.5 0 0 1 8.4 .7l.8 .9 .6 1.7" fill="none" stroke="#191919" stroke-width=".42"/>
<path d="M344.9 203.5l1.6-.3-.6 1.7z" fill="#191919"/>
<path d="M363.4 195.4a4.5 4.5 0 0 1-5.2 4.8h-2.3a16.7 16.7 0 0 0-8.1 .7l-1 1-.7 1.8M344.9 203.5l1.6-.3-.6 1.7z" fill="none" stroke="#191919" stroke-width=".42"/>
<path d="M345.4 203.2l1.6 .3-1.1 1.4z" fill="#191919"/>
<path d="M345.4 203.2l1.6 .3-1.1 1.4zM467.6 211.9l-.3-.3a63.2 63.2 0 0 0-20-6 123.4 123.4 0 0 0-63.4 2.7l-15.5 4.6" fill="none" stroke="#191919" stroke-width=".42"/>
<path d="M466.9 212.3l1.1-1.1 .6 1.7z" fill="#191919"/>
<path d="M466.9 212.3l1.1-1.1 .6 1.7z" fill="none" stroke="#191919" stroke-width=".42"/>
<path d="M444.5 156a23.3 23.3 0 0 1 17.1-2.9 12.3 12.3 0 0 1 8 3.5 2.8 2.8 0 0 1-1.9 4.1 27.6 27.6 0 0 1-22.6-.5 2.5 2.5 0 0 1-.6-4.2z" fill="#fff"/>
<path d="M444.5 156a23.3 23.3 0 0 1 17.1-2.9 12.3 12.3 0 0 1 8 3.5 2.8 2.8 0 0 1-1.9 4.1 27.6 27.6 0 0 1-22.6-.5 2.5 2.5 0 0 1-.6-4.2z" fill="none" stroke="#101843" stroke-width=".42"/>
<path d="M409 144.1a9.7 9.7 0 0 0 4 7.7 16.6 16.6 0 0 0 11.3-1l9.5-3.4a61 61 0 0 1 15.5-4.3 6.5 6.5 0 0 1 6.9 6.1l.6 3.6" fill="none" stroke="#191919" stroke-width=".42"/>
<path d="M408.8 142.8l1 1.4-1.6 .2z" fill="#191919"/>
<path d="M408.8 142.8l1 1.4-1.6 .2zM323.5 212.9a485.7 485.7 0 0 0-65.8 2.7 109 109 0 0 0-42.5 13.9 32.3 32.3 0 0 0-16.5 28.1l-.1 8.8" fill="none" stroke="#191919" stroke-width=".42"/>
<path d="M197.8 266.3h1.6l-.8 1.6z" fill="#191919"/>
<path d="M197.8 266.3h1.6l-.8 1.6z" fill="none" stroke="#191919" stroke-width=".42"/>
<path d="M220.4 275.9a23.3 23.3 0 0 1 17.1-2.9 12.3 12.3 0 0 1 8 3.5 2.8 2.8 0 0 1-1.9 4.1 27.6 27.6 0 0 1-22.6-.5 2.5 2.5 0 0 1-.6-4.2z" fill="#fff"/>
<path d="M220.4 275.9a23.3 23.3 0 0 1 17.1-2.9 12.3 12.3 0 0 1 8 3.5 2.8 2.8 0 0 1-1.9 4.1 27.6 27.6 0 0 1-22.6-.5 2.5 2.5 0 0 1-.6-4.2z" fill="none" stroke="#101843" stroke-width=".42"/>
<path d="M229.4 291a23.3 23.3 0 0 1 17.1-2.9 12.3 12.3 0 0 1 8 3.4 2.8 2.8 0 0 1-1.9 4.1 27.6 27.6 0 0 1-22.6-.5 2.5 2.5 0 0 1-.6-4.1z" fill="#fff"/>
<path d="M229.4 291a23.3 23.3 0 0 1 17.1-2.9 12.3 12.3 0 0 1 8 3.4 2.8 2.8 0 0 1-1.9 4.1 27.6 27.6 0 0 1-22.6-.5 2.5 2.5 0 0 1-.6-4.1z" fill="none" stroke="#101843" stroke-width=".42"/>
<path d="M219.5 277.7a62.8 62.8 0 0 0-22.5 2.5 11.8 11.8 0 0 0-8.6 12.8" fill="none" stroke="#191919" stroke-width=".42"/>
<path d="M187.6 292.8h1.6l-.8 1.6z" fill="#191919"/>
<path d="M187.6 292.8h1.6l-.8 1.6zM228.5 292.8l-26.1 .1-13 .8" fill="none" stroke="#191919" stroke-width=".42"/>
<path d="M189.3 292.8l.9 1.3-1.8 .3z" fill="#191919"/>
<path d="M189.3 292.8l.9 1.3-1.8 .3z" fill="none" stroke="#191919" stroke-width=".42"/>
<path d="M236.2 311.1a23.3 23.3 0 0 1 17.2-2.9 12.3 12.3 0 0 1 8 3.4 2.8 2.8 0 0 1-2 4.2 27.6 27.6 0 0 1-22.5-.6 2.5 2.5 0 0 1-.7-4.1z" fill="#fff"/>
<path d="M236.2 311.1a23.3 23.3 0 0 1 17.2-2.9 12.3 12.3 0 0 1 8 3.4 2.8 2.8 0 0 1-2 4.2 27.6 27.6 0 0 1-22.5-.6 2.5 2.5 0 0 1-.7-4.1z" fill="none" stroke="#101843" stroke-width=".42"/>
<path d="M219.7 300.8a7.9 7.9 0 0 1 6.7 5.2 10.9 10.9 0 0 0 6.6 6.6l2.4 .3" fill="none" stroke="#191919" stroke-width=".42"/>
<path d="M218.4 300.7l1.7-.6-.2 1.6z" fill="#191919"/>
<path d="M218.4 300.7l1.7-.6-.2 1.6z" fill="none" stroke="#191919" stroke-width=".42"/>
<g font-size="4.2" fill="#191919">
<text x="200.6" y="69.3">price</text>
<text x="238.9" y="69.3">pts</text>
<text x="663.2" y="79.4">user</text>
<text x="214.5" y="89.2">Token points</text>
<text x="515.7" y="99.2">item name</text>
<text x="553.9" y="99.2">desc</text>
<text x="682.9" y="99.2">date</text>
<text x="410.6" y="104.3">desc</text>
<text x="440.4" y="104.3">code</text>
<text x="630" y="104.3">amount</text>
<text x="379.9" y="109.3">title</text>
<text x="502.3" y="109.3">price</text>
<text x="350.2" y="119.1">token</text>
<text x="465.3" y="119.1">exp</text>
<text x="702.2" y="119.1">price</text>
<text x="535.6" y="129.4">products</text>
<text x="464.9" y="133.9">limit</text>
<text x="336.7" y="141.8">reward title</text>
<text x="401.6" y="139.2">voucher</text>
<text x="668.6" y="141.8">sales</text>
<text x="231.6" y="149.2">token</text>
<text x="263.4" y="154.3">date</text>
<text x="529.9" y="155">images</text>
<text x="343.8" y="156.8">reward</text>
<text x="344.4" y="161.8">image</text>
<text x="452.8" y="159.3">user</text>
<text x="201.2" y="164.3">user</text>
<text x="299.5" y="169.3">sale</text>
<text x="438.8" y="181.7">mobile</text>
<text x="479.2" y="181.7">image</text>
<text x="229.1" y="189.2">allotedTokens</text>
<text x="319.4" y="191.8">Voucher</text>
<text x="358" y="191.8">status</text>
<text x="410" y="191.8">name</text>
<text x="516.2" y="194.2">points</text>
<text x="543.5" y="198.2">isverified</text>
<text x="334.7" y="214.3">MyVouchers</text>
<text x="549.3" y="214.3">anniversery date</text>
<text x="464.6" y="219.3">user</text>
<text x="533.3" y="243.8">Array</text>
<text x="191.4" y="274.4">voucher</text>
<text x="156.2" y="279.1">user</text>
<text x="224.2" y="279.1">Req date</text>
<text x="474.1" y="285.5">KYC</text>
<text x="233" y="294.2">Res Date</text>
<text x="172.2" y="302.2">Redeem Request</text>
<text x="407.3" y="308">AdharNumber</text>
<text x="530.9" y="306.7">DOB</text>
<text x="239.2" y="314.3">Response</text>
<text x="500.7" y="316.8">mobile</text>
<text x="436.4" y="321.7">PAN num</text>
<text x="500.1" y="321.9">number</text>
<text x="469.9" y="329.2">Addrress</text>
</g>
</svg>
